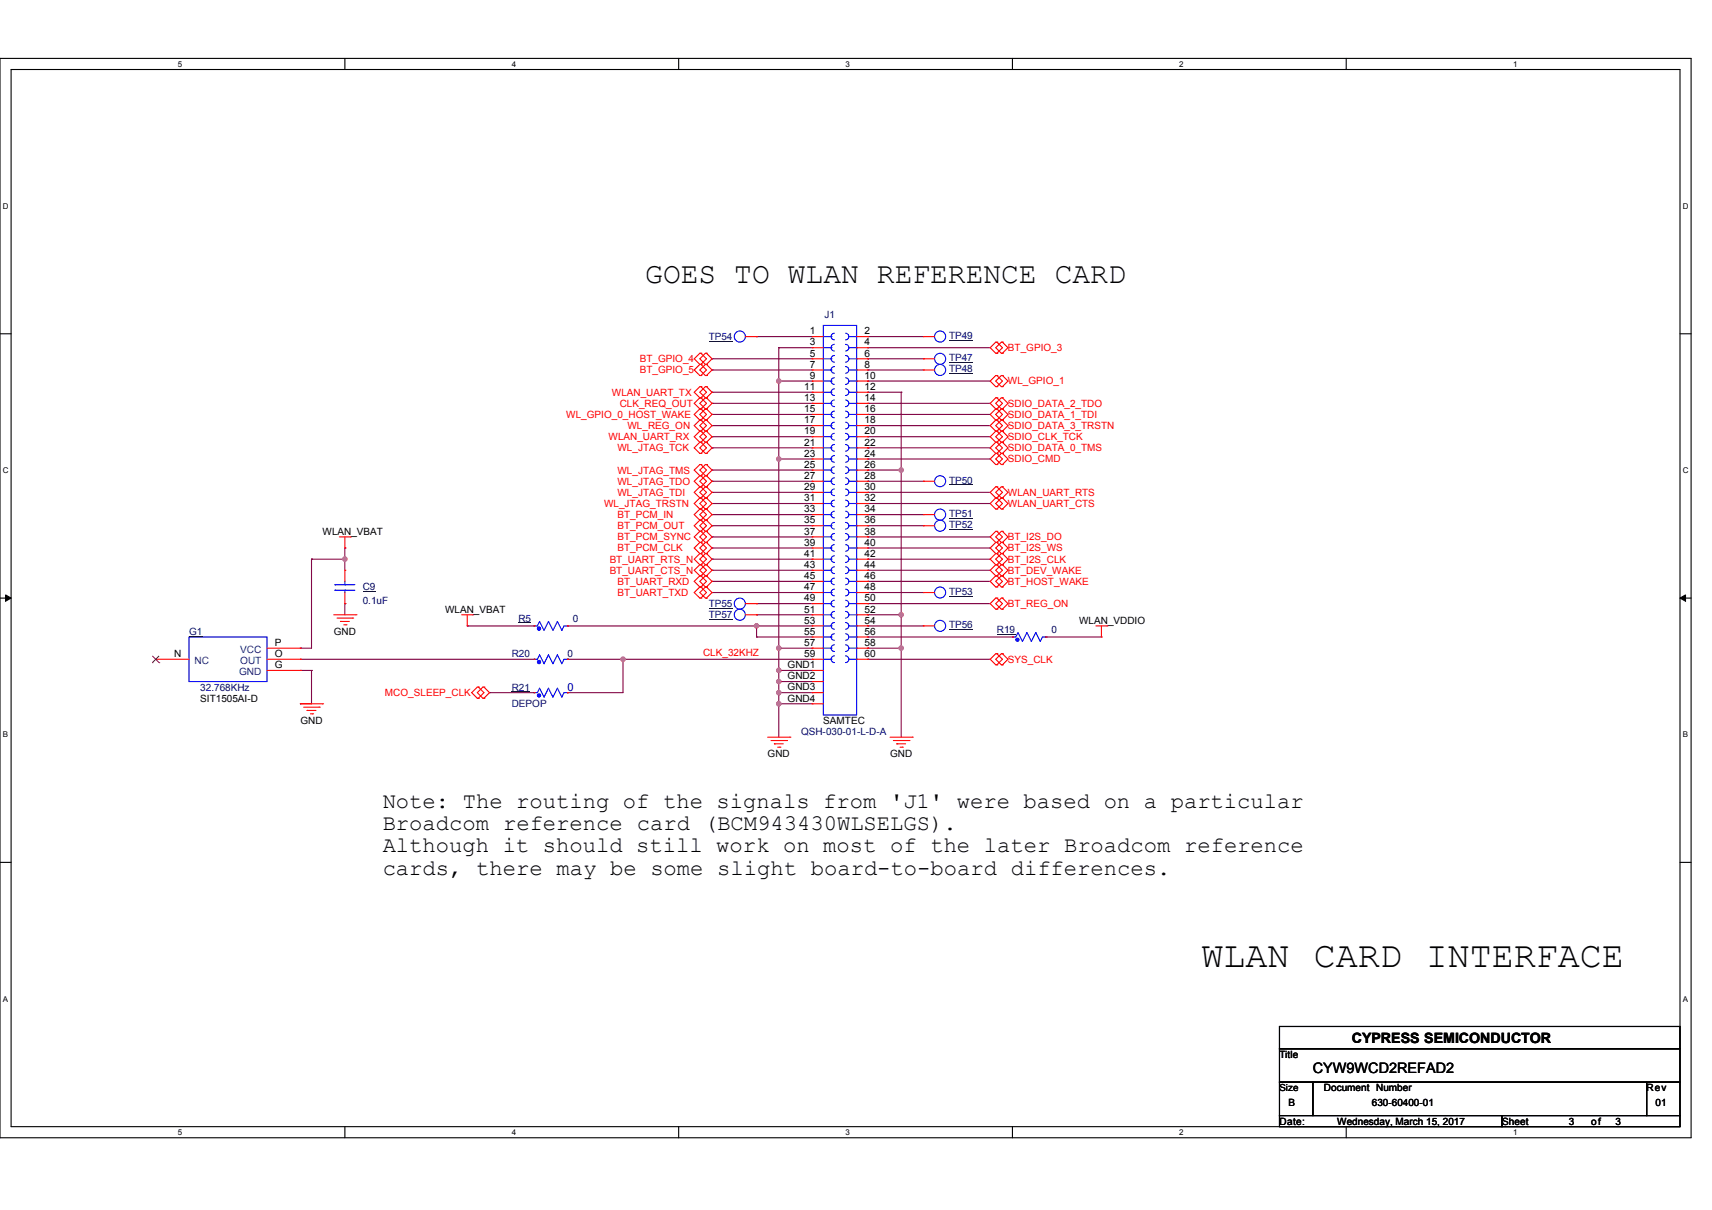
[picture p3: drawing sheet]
<svg xmlns="http://www.w3.org/2000/svg" width="297mm" height="210mm" viewBox="0 0 297 210" stroke-linecap="round" stroke-linejoin="round" font-family="sans-serif">
<path d="M0 10.1h293.4v187.3h-293.4zM1.9 12.1h289.6v183.3h-289.6z" fill="none" stroke="#000" stroke-width=".19"/>
<g fill="#fff">
<path d="M30.9 10.3h.7v1.6h-.7z"/>
<path d="M30.9 195.6h.7v1.6h-.7z"/>
</g>
<path d="M59.8 10.1v2M59.8 195.4v2" fill="none" stroke="#000" stroke-width=".19"/>
<g fill="#fff">
<path d="M88.8 10.3h.7v1.6h-.7z"/>
<path d="M88.8 195.6h.7v1.6h-.7z"/>
</g>
<path d="M117.8 10.1v2M117.8 195.4v2" fill="none" stroke="#000" stroke-width=".19"/>
<g fill="#fff">
<path d="M146.7 10.3h.8v1.6h-.8z"/>
<path d="M146.7 195.6h.8v1.6h-.8z"/>
</g>
<path d="M175.7 10.1v2M175.7 195.4v2" fill="none" stroke="#000" stroke-width=".19"/>
<g fill="#fff">
<path d="M204.6 10.3h.8v1.6h-.8z"/>
<path d="M204.6 195.6h.8v1.6h-.8z"/>
</g>
<path d="M233.6 10.1v2M233.6 195.4v2" fill="none" stroke="#000" stroke-width=".19"/>
<g fill="#fff">
<path d="M262.5 10.3h.8v1.6h-.8z"/>
<path d="M262.5 195.6h.8v1.6h-.8z"/>
<path d="M.5 35h1v1.5h-1z"/>
<path d="M292 35h1v1.5h-1z"/>
<path d="M.5 80.8h1v1.6h-1z"/>
<path d="M292 80.8h1v1.6h-1z"/>
</g>
<path d="M0 57.9h1.9M291.5 57.9h1.9" fill="none" stroke="#000" stroke-width=".19"/>
<g fill="#fff">
<path d="M.5 126.7h.9v1.5h-.9z"/>
<path d="M292 126.7h.9v1.5h-.9z"/>
</g>
<path d="M0 103.8h1.9M291.5 103.8h1.9" fill="none" stroke="#000" stroke-width=".19"/>
<path d="M1 103.2l.9 .6-.9 .5zM291.5 103.8l.9-.6v1.1z" fill="#000" stroke="#000" stroke-width=".17"/>
<g fill="#fff">
<path d="M.5 172.5h.9v1.6h-.9z"/>
<path d="M292 172.5h.9v1.6h-.9z"/>
</g>
<path d="M0 149.6h1.9M291.5 149.6h1.9M222 178.1h69.5v3.8h-69.5zM222 181.9h69.5v5.8h-69.5zM222 187.7h5.8v5.8h-5.8zM222 193.5h38.6v1.9h-38.6zM227.8 187.7h57.9v5.8h-57.9zM260.6 193.5h30.9v1.9h-30.9zM285.7 187.7h5.8v5.8h-5.8z" fill="none" stroke="#000" stroke-width=".19"/>
<g fill="none" stroke="#800040" stroke-width=".19">
<path d="M131.3 58.4h.1M131.3 58.4h9.6M150.6 58.4h.1M150.6 58.4h9.6M123.5 62.2h.1M123.5 64.2h.1M123.5 68h.1M123.5 70h.1M123.5 71.9h.1M123.5 73.8h.1M123.5 75.8h.1M123.5 77.7h.1"/>
<path d="M123.5 62.2h17.4M123.5 64.2h17.4M123.5 68h17.4M123.5 70h17.4M123.5 71.9h17.4M123.5 73.8h17.4M123.5 75.8h17.4M123.5 77.7h17.4M135.1 60.3h.1M135.1 66.1h.1M135.1 79.6h.1M135.1 60.3h5.8"/>
<path d="M135.1 60.3v67.6M135.1 66.1h5.8M135.1 79.6h5.8M150.6 60.3h.1M150.6 62.2h.1M150.6 64.2h.1M150.6 66.1h.1M150.6 68h.1M150.6 70h.1M150.6 71.9h.1M150.6 73.8h.1M150.6 77.7h.1"/>
<path d="M150.6 75.8h.1M150.6 79.6h.1M150.6 60.3h21.2M150.6 66.1h21.2M150.6 79.6h21.2M150.6 62.2h9.6M150.6 64.2h9.6M150.6 68h5.8M150.6 70h21.2M150.6 71.9h21.2M150.6 73.8h21.2M150.6 75.8h21.2"/>
<path d="M150.6 77.7h21.2M156.4 68h.1M156.4 68v59.9M54 97h.1M54 97v15.4h-1.9M54 97h5.8M59.8 95.1h.1M59.8 97h.1M59.8 95.1v3.8M123.5 81.5h.1M123.5 83.5h.1M123.5 85.4h.1"/>
<path d="M123.5 87.3h.1M123.5 89.3h.1M123.5 91.2h.1M123.5 93.1h.1M123.5 95.1h.1M123.5 97h.1M123.5 98.9h.1M123.5 97h17.4M123.5 81.5h17.4M123.5 83.5h17.4M123.5 85.4h17.4M123.5 87.3h17.4"/>
<path d="M123.5 89.3h17.4M123.5 91.2h17.4M123.5 93.1h17.4M123.5 95.1h17.4M123.5 98.9h17.4M150.6 81.5h.1M150.6 83.5h.1M150.6 85.4h.1M150.6 87.3h.1M150.6 89.3h.1M150.6 91.2h.1M150.6 93.1h.1"/>
<path d="M150.6 95.1h.1M150.6 97h.1M150.6 98.9h.1M150.6 97h21.2M150.6 81.5h5.8M150.6 83.5h9.6M150.6 85.4h21.2M150.6 87.3h21.2M150.6 89.3h9.6M150.6 91.2h9.6M150.6 93.1h21.2M150.6 95.1h21.2"/>
<path d="M150.6 98.9h21.2M156.4 81.5h.1M52.1 112.4h.1M52.1 116.3h.1M52.1 114.4h.1M52.1 116.3h1.9M52.1 114.4h40.6M54 116.3h.1M54 116.3v5.8h-1.9M59.8 104.7h.1M59.8 104.7v2M81.1 108.6h.1"/>
<path d="M81.1 108.6h11.6M98.4 114.4h.1M98.4 108.6h.1M98.4 114.4h42.5M98.4 108.6h42.5M108.1 114.4h.1M108.1 114.4v5.8h-9.7M123.5 100.9h.1M123.5 102.8h.1M123.5 100.9h17.4M123.5 102.8h17.4M131.3 110.5h.1"/>
<path d="M131.3 108.6h.1M131.3 104.7h.1M131.3 106.7h.1M131.3 110.5h9.6M131.3 108.6v1.9M131.3 104.7h9.6M131.3 106.7h9.6M135.1 112.4h.1M135.1 116.3h.1M135.1 118.2h.1M135.1 112.4h5.8M135.1 116.3h5.8"/>
<path d="M135.1 118.2h5.8M150.6 110.5h.1M150.6 106.7h.1M150.6 112.4h.1M150.6 100.9h.1M150.6 102.8h.1M150.6 108.6h.1M150.6 104.7h.1M150.6 114.4h.1M150.6 112.4h5.8M150.6 114.4h21.2M150.6 110.5h25.1"/>
<path d="M150.6 108.6h9.6M150.6 100.9h21.2M150.6 102.8h9.6M150.6 104.7h21.2M150.6 106.7h5.8M156.4 106.7h.1M156.4 112.4h.1M181.5 110.5h.1M181.5 110.5h9.6M52.1 122.1h.1M84.9 120.2h.1M84.9 120.2h7.8"/>
<path d="M98.4 120.2h.1M135.1 120.2h.1M135.1 122.1h.1M135.1 122.1h5.8M135.1 120.2h5.8"/>
</g>
<g fill="#f0f" stroke="#f0f" stroke-width=".19">
<circle cx="59.8" cy="97" r=".38"/>
<circle cx="108.1" cy="114.4" r=".38"/>
<circle cx="131.3" cy="108.6" r=".38"/>
<circle cx="135.1" cy="66.1" r=".38"/>
<circle cx="135.1" cy="112.4" r=".38"/>
<circle cx="135.1" cy="79.6" r=".38"/>
<circle cx="135.1" cy="116.3" r=".38"/>
<circle cx="135.1" cy="118.2" r=".38"/>
<circle cx="135.1" cy="120.2" r=".38"/>
<circle cx="135.1" cy="122.1" r=".38"/>
<circle cx="156.4" cy="106.6" r=".38"/>
<circle cx="156.4" cy="81.5" r=".38"/>
<circle cx="156.4" cy="112.4" r=".38"/>
</g>
<g fill="none" stroke="#f00" stroke-width=".19">
<path d="M129.3 58.4h2M131.3 58.4h.1M140.9 58.4h.1M140.9 58.4h1.9M148.6 58.4h2M150.6 58.4h.1M160.2 58.4h.1M160.2 58.4h1.9M172.8 59.4h.1M172.8 59.4l-1 .9 1 1M173 59.4h.1M173 59.4l.9 .9-.9 1"/>
<path d="M173.7 59.4h.1M173.7 59.4l-.9 .9 .9 1M173.9 59.4h.1M173.9 59.4l1 .9-1 1M121.4 67.1h.1M121.4 69h.1M121.4 61.3h.1M121.4 63.2h.1M121.4 65.1h.1M121.4 70.9h.1M121.4 72.9h.1M121.4 74.8h.1"/>
<path d="M121.4 76.7h.1M121.4 78.7h.1M121.4 67.1l-1 .9 1 1M121.4 61.3l-1 .9 1 1M121.4 63.2l-1 1 1 .9M121.4 69l-1 1 1 .9M121.4 70.9l-1 1 1 1M121.4 72.9l-1 .9 1 1M121.4 74.8l-1 1 1 .9M121.4 76.7l-1 1 1 1M121.6 69h.1M121.6 67.1h.1"/>
<path d="M121.6 63.2h.1M121.6 61.3h.1M121.6 65.1h.1M121.6 70.9h.1M121.6 72.9h.1M121.6 74.8h.1M121.6 76.7h.1M121.6 78.7h.1M121.6 67.1l1 .9-1 1M121.6 61.3l1 .9-1 1M121.6 63.2l1 1-1 .9M121.6 69l1 1-1 .9"/>
<path d="M121.6 70.9l1 1-1 1M121.6 72.9l1 .9-1 1M121.6 74.8l1 1-1 .9M121.6 76.7l1 1-1 1M122.4 67.1h.1M122.4 69h.1M122.4 61.3h.1M122.4 63.2h.1M122.4 65.1h.1M122.4 70.9h.1M122.4 72.9h.1M122.4 74.8h.1"/>
<path d="M122.4 76.7h.1M122.4 78.7h.1M122.4 67.1l-1 .9 1 1M122.4 61.3l-1 .9 1 1M122.4 63.2l-1 1 1 .9M122.4 69l-1 1 1 .9M122.4 70.9l-1 1 1 1M122.4 72.9l-1 .9 1 1M122.4 74.8l-1 1 1 .9M122.4 76.7l-1 1 1 1M122.6 67.1h.1M122.6 69h.1"/>
<path d="M122.6 61.3h.1M122.6 63.2h.1M122.6 65.1h.1M122.6 70.9h.1M122.6 72.9h.1M122.6 74.8h.1M122.6 76.7h.1M122.6 78.7h.1M122.6 67.1l.9 .9-.9 1M122.6 61.3l.9 .9-.9 1M122.6 63.2l.9 1-.9 .9M122.6 69l.9 1-.9 .9"/>
<path d="M122.6 70.9l.9 1-.9 1M122.6 72.9l.9 .9-.9 1M122.6 74.8l.9 1-.9 .9M122.6 76.7l.9 1-.9 1M140.9 60.3h.1M140.9 62.2h.1M140.9 64.2h.1M140.9 66.1h.1M140.9 68h.1M140.9 70h.1M140.9 71.9h.1M140.9 73.8h.1"/>
<path d="M140.9 75.8h.1M140.9 77.7h.1M140.9 79.6h.1M140.9 60.3h1.9M140.9 62.2h1.9M140.9 64.2h1.9M140.9 66.1h1.9M140.9 68h1.9M140.9 70h1.9M140.9 71.9h1.9M140.9 73.8h1.9M140.9 75.8h1.9"/>
<path d="M140.9 77.7h1.9M140.9 79.6h1.9M148.6 60.3h2M148.6 62.2h2M148.6 64.2h2M148.6 66.1h2M148.6 68h2M148.6 70h2M148.6 71.9h2M148.6 73.8h2M148.6 75.8h2M148.6 77.7h2"/>
<path d="M148.6 79.6h2M150.6 60.3h.1M150.6 62.2h.1M150.6 64.2h.1M150.6 66.1h.1M150.6 68h.1M150.6 70h.1M150.6 71.9h.1M150.6 73.8h.1M150.6 75.8h.1M150.6 77.7h.1M150.6 79.6h.1"/>
<path d="M160.2 64.2h.1M160.2 62.2h.1M160.2 62.2h1.9M160.2 64.2h1.9M172.8 61.3h.1M172.8 65.1h.1M172.8 67.1h.1M172.8 69h.1M172.8 70.9h.1M172.8 72.9h.1M172.8 74.8h.1M172.8 76.7h.1"/>
<path d="M172.8 78.7h.1M172.8 65.1l-1 1 1 1M172.8 69l-1 1 1 .9M172.8 70.9l-1 1 1 1M172.8 72.9l-1 .9 1 1M172.8 76.7l-1 1 1 1M172.8 78.7l-1 .9 1 1M172.8 74.8l-1 1 1 .9M173 61.3h.1M173 65.1h.1M173 67.1h.1M173 69h.1"/>
<path d="M173 70.9h.1M173 72.9h.1M173 74.8h.1M173 76.7h.1M173 78.7h.1M173 65.1l.9 1-.9 1M173 69l.9 1-.9 .9M173 70.9l.9 1-.9 1M173 72.9l.9 .9-.9 1M173 76.7l.9 1-.9 1M173 78.7l.9 .9-.9 1M173 74.8l.9 1-.9 .9"/>
<path d="M173.7 61.3h.1M173.7 67.1h.1M173.7 65.1h.1M173.7 70.9h.1M173.7 69h.1M173.7 72.9h.1M173.7 74.8h.1M173.7 78.7h.1M173.7 76.7h.1M173.7 65.1l-.9 1 .9 1M173.7 69l-.9 1 .9 .9M173.7 70.9l-.9 1 .9 1"/>
<path d="M173.7 72.9l-.9 .9 .9 1M173.7 76.7l-.9 1 .9 1M173.7 78.7l-.9 .9 .9 1M173.7 74.8l-.9 1 .9 .9M173.9 61.3h.1M173.9 65.1h.1M173.9 67.1h.1M173.9 69h.1M173.9 70.9h.1M173.9 72.9h.1M173.9 74.8h.1M173.9 76.7h.1"/>
<path d="M173.9 78.7h.1M173.9 65.1l1 1-1 1M173.9 69l1 1-1 .9M173.9 70.9l1 1-1 1M173.9 72.9l1 .9-1 1M173.9 76.7l1 1-1 1M173.9 78.7l1 .9-1 1M173.9 74.8l1 1-1 .9M58.9 93.1h1.9M59.8 95.1h.1M59.8 98.9h.1M59.8 93.1v2"/>
<path d="M59.8 98.9v2M60.8 93.1h.1M121.4 80.6h.1M121.4 82.5h.1M121.4 84.4h.1M121.4 86.4h.1M121.4 88.3h.1M121.4 90.2h.1M121.4 92.2h.1M121.4 94.1h.1M121.4 96h.1M121.4 98h.1"/>
<path d="M121.4 99.9h.1M121.4 80.6l-1 .9 1 1M121.4 82.5l-1 1 1 .9M121.4 84.4l-1 1 1 1M121.4 86.4l-1 .9 1 1M121.4 88.3l-1 1 1 .9M121.4 90.2l-1 1 1 1M121.4 92.2l-1 .9 1 1M121.4 94.1l-1 1 1 .9M121.4 96l-1 1 1 1M121.4 98l-1 .9 1 1M121.4 99.9l-1 1 1 .9"/>
<path d="M121.6 82.5h.1M121.6 80.6h.1M121.6 84.4h.1M121.6 86.4h.1M121.6 88.3h.1M121.6 90.2h.1M121.6 92.2h.1M121.6 94.1h.1M121.6 96h.1M121.6 98h.1M121.6 99.9h.1M121.6 80.6l1 .9-1 1"/>
<path d="M121.6 82.5l1 1-1 .9M121.6 84.4l1 1-1 1M121.6 86.4l1 .9-1 1M121.6 88.3l1 1-1 .9M121.6 90.2l1 1-1 1M121.6 92.2l1 .9-1 1M121.6 94.1l1 1-1 .9M121.6 96l1 1-1 1M121.6 98l1 .9-1 1M121.6 99.9l1 1-1 .9M122.4 80.6h.1M122.4 82.5h.1"/>
<path d="M122.4 84.4h.1M122.4 86.4h.1M122.4 88.3h.1M122.4 90.2h.1M122.4 92.2h.1M122.4 94.1h.1M122.4 96h.1M122.4 98h.1M122.4 99.9h.1M122.4 80.6l-1 .9 1 1M122.4 82.5l-1 1 1 .9M122.4 84.4l-1 1 1 1"/>
<path d="M122.4 86.4l-1 .9 1 1M122.4 88.3l-1 1 1 .9M122.4 90.2l-1 1 1 1M122.4 92.2l-1 .9 1 1M122.4 94.1l-1 1 1 .9M122.4 96l-1 1 1 1M122.4 98l-1 .9 1 1M122.4 99.9l-1 1 1 .9M122.6 80.6h.1M122.6 82.5h.1M122.6 84.4h.1M122.6 86.4h.1"/>
<path d="M122.6 88.3h.1M122.6 90.2h.1M122.6 92.2h.1M122.6 94.1h.1M122.6 96h.1M122.6 98h.1M122.6 99.9h.1M122.6 80.6l.9 .9-.9 1M122.6 82.5l.9 1-.9 .9M122.6 84.4l.9 1-.9 1M122.6 86.4l.9 .9-.9 1M122.6 88.3l.9 1-.9 .9"/>
<path d="M122.6 90.2l.9 1-.9 1M122.6 92.2l.9 .9-.9 1M122.6 94.1l.9 1-.9 .9M122.6 96l.9 1-.9 1M122.6 98l.9 .9-.9 1M122.6 99.9l.9 1-.9 .9M140.9 81.5h.1M140.9 83.5h.1M140.9 85.4h.1M140.9 87.3h.1M140.9 89.3h.1M140.9 91.2h.1"/>
<path d="M140.9 93.1h.1M140.9 95.1h.1M140.9 97h.1M140.9 98.9h.1M140.9 93.1h1.9M140.9 89.3h1.9M140.9 81.5h1.9M140.9 83.5h1.9M140.9 85.4h1.9M140.9 87.3h1.9M140.9 91.2h1.9M140.9 95.1h1.9"/>
<path d="M140.9 97h1.9M140.9 98.9h1.9M148.6 93.1h2M148.6 89.3h2M148.6 81.5h2M148.6 83.5h2M148.6 85.4h2M148.6 87.3h2M148.6 91.2h2M148.6 95.1h2M148.6 97h2M148.6 98.9h2"/>
<path d="M150.6 81.5h.1M150.6 83.5h.1M150.6 85.4h.1M150.6 87.3h.1M150.6 89.3h.1M150.6 91.2h.1M150.6 93.1h.1M150.6 95.1h.1M150.6 97h.1M150.6 98.9h.1M160.2 89.3h.1M160.2 91.2h.1"/>
<path d="M160.2 83.5h.1M160.2 89.3h1.9M160.2 83.5h1.9M160.2 91.2h1.9M172.8 92.2h.1M172.8 94.1h.1M172.8 96h.1M172.8 98h.1M172.8 99.9h.1M172.8 80.6h.1M172.8 84.4h.1M172.8 86.4h.1"/>
<path d="M172.8 88.3h.1M172.8 92.2l-1 .9 1 1M172.8 94.1l-1 1 1 .9M172.8 96l-1 1 1 1M172.8 98l-1 .9 1 1M172.8 99.9l-1 1 1 .9M172.8 84.4l-1 1 1 1M172.8 86.4l-1 .9 1 1M173 92.2h.1M173 94.1h.1M173 96h.1M173 98h.1"/>
<path d="M173 99.9h.1M173 80.6h.1M173 84.4h.1M173 86.4h.1M173 88.3h.1M173 92.2l.9 .9-.9 1M173 94.1l.9 1-.9 .9M173 96l.9 1-.9 1M173 98l.9 .9-.9 1M173 99.9l.9 1-.9 .9M173 84.4l.9 1-.9 1M173 86.4l.9 .9-.9 1"/>
<path d="M173.7 94.1h.1M173.7 92.2h.1M173.7 96h.1M173.7 98h.1M173.7 99.9h.1M173.7 80.6h.1M173.7 86.4h.1M173.7 84.4h.1M173.7 88.3h.1M173.7 92.2l-.9 .9 .9 1M173.7 94.1l-.9 1 .9 .9M173.7 96l-.9 1 .9 1"/>
<path d="M173.7 98l-.9 .9 .9 1M173.7 99.9l-.9 1 .9 .9M173.7 84.4l-.9 1 .9 1M173.7 86.4l-.9 .9 .9 1M173.9 92.2h.1M173.9 94.1h.1M173.9 96h.1M173.9 98h.1M173.9 99.9h.1M173.9 80.6h.1M173.9 84.4h.1M173.9 86.4h.1"/>
<path d="M173.9 88.3h.1M173.9 92.2l1 .9-1 1M173.9 94.1l1 1-1 .9M173.9 96l1 1-1 1M173.9 98l1 .9-1 1M173.9 99.9l1 1-1 .9M173.9 84.4l1 1-1 1M173.9 86.4l1 .9-1 1M27 114.4h.1M27 114.4h5.8M46.3 114.4h5.8M46.3 116.3h5.8"/>
<path d="M46.3 112.4h5.8M52.1 116.3h.1M52.1 112.4h.1M52.1 114.4h.1M57.9 106.7h3.9M58.5 107.2h2.7M59.1 107.8h.1M59.1 107.8h1.5M59.6 108.4h.4M59.8 104.7h.1M59.8 102.8v1.9M60 108.4h.1"/>
<path d="M61.2 107.2h.1M61.8 106.7h.1M80.1 106.7h1.9M81.1 108.6h.1M81.1 106.7v1.9M82 106.7h.1M82.8 119.2h.1M82.8 119.2l-1 1 1 .9M83 119.2h.1M83 119.2l1 1-1 .9M83.8 119.2h.1M83.8 119.2l-1 1 1 .9"/>
<path d="M84 119.2h.1M84 119.2l.9 1-.9 .9M92.7 108.6h.1M92.7 114.4h.1M98.4 108.6h.1M98.4 114.4h.1M121.4 101.8h.1M121.4 103.8h.1M121.4 101.8l-1 1 1 1M121.6 101.8h.1M121.6 103.8h.1M121.6 101.8l1 1-1 1"/>
<path d="M122.4 101.8h.1M122.4 103.8h.1M122.4 101.8l-1 1 1 1M122.6 101.8h.1M122.6 103.8h.1M122.6 101.8l.9 1-.9 1M129.3 106.7h2M129.3 104.7h2M131.3 104.7h.1M131.3 106.7h.1M140.9 100.9h.1M140.9 102.8h.1"/>
<path d="M140.9 104.7h.1M140.9 106.7h.1M140.9 108.6h.1M140.9 110.5h.1M140.9 112.4h.1M140.9 114.4h.1M140.9 116.3h.1M140.9 118.2h.1M140.9 106.7h1.9M140.9 108.6h1.9M140.9 114.4h1.9M140.9 116.3h1.9"/>
<path d="M140.9 112.4h1.9M140.9 102.8h1.9M140.9 104.7h1.9M140.9 100.9h1.9M140.9 110.5h1.9M140.9 118.2h1.9M148.6 106.7h2M148.6 108.6h2M148.6 114.4h2M148.6 112.4h2M148.6 102.8h2M148.6 104.7h2"/>
<path d="M148.6 100.9h2M148.6 110.5h2M150.6 100.9h.1M150.6 102.8h.1M150.6 104.7h.1M150.6 106.7h.1M150.6 108.6h.1M150.6 110.5h.1M150.6 112.4h.1M150.6 114.4h.1M160.2 108.6h.1M160.2 102.8h.1"/>
<path d="M160.2 108.6h1.9M160.2 102.8h1.9M172.8 101.8h.1M172.8 103.8h.1M172.8 105.7h.1M172.8 113.4h.1M172.8 115.3h.1M172.8 103.8l-1 .9 1 1M172.8 113.4l-1 1 1 .9M173 101.8h.1M173 103.8h.1M173 105.7h.1"/>
<path d="M173 113.4h.1M173 115.3h.1M173 103.8l.9 .9-.9 1M173 113.4l.9 1-.9 .9M173.7 101.8h.1M173.7 105.7h.1M173.7 103.8h.1M173.7 115.3h.1M173.7 113.4h.1M173.7 103.8l-.9 .9 .9 1M173.7 113.4l-.9 1 .9 .9M173.9 101.8h.1"/>
<path d="M173.9 103.8h.1M173.9 105.7h.1M173.9 113.4h.1M173.9 115.3h.1M173.9 103.8l1 .9-1 1M173.9 113.4l1 1-1 .9M175.7 110.5h.1M181.5 110.5h.1M190.1 108.6h2M191.1 110.5h.1M191.1 108.6v1.9M192.1 108.6h.1"/>
<path d="M52.1 122.1h3.9M52.7 122.7h2.7M53.3 123.2h.1M53.3 123.2h1.5M53.9 123.8h.3M54.2 123.8h.1M55.4 122.7h.1M56 122.1h.1M82.8 121.1h.1M83 121.1h.1M83.8 121.1h.1M84 121.1h.1"/>
<path d="M92.7 120.2h.1M98.4 120.2h.1M133.2 127.9h3.9M133.8 128.5h2.7M134.4 129h.1M134.4 129h1.5M134.9 129.6h.4M135.3 129.6h.1M136.5 128.5h.1M137.1 127.9h.1M140.9 120.2h.1M140.9 122.1h.1"/>
<path d="M140.9 122.1h1.9M140.9 120.2h1.9M154.4 127.9h3.9M155 128.5h2.7M155.6 129h.1M155.6 129h1.5M156.2 129.6h.3M156.5 129.6h.1M157.7 128.5h.1M158.3 127.9h.1"/>
</g>
<g fill="none" stroke="#00f" stroke-width=".19">
<path d="M142.8 56.5h5.8v67.5h-5.8zM142.8 58.4h1.4M144.2 58.4h.1M144.8 57.8a.57 .57 0 0 0-.6 .6 .57 .57 0 0 0 .6 .6M144.8 59.7a.58 .58 0 0 0-.6 .6 .58 .58 0 0 0 .6 .6M146.7 57.8a.57 .57 0 0 1 .6 .6 .57 .57 0 0 1-.6 .6M146.7 59.7a.58 .58 0 0 1 .6 .6 .58 .58 0 0 1-.6 .6M147.3 58.4h1.3M148.6 58.4h.1M142.8 60.3h1.4M142.8 62.2h1.4M142.8 64.2h1.4"/>
<path d="M142.8 66.1h1.4M142.8 68h1.4M142.8 70h1.4M142.8 71.9h1.4M142.8 73.8h1.4M142.8 75.8h1.4M142.8 77.7h1.4M142.8 79.6h1.4M144.2 60.3h.1M144.2 62.2h.1M144.2 64.2h.1M144.2 66.1h.1"/>
<path d="M144.2 68h.1M144.2 70h.1M144.2 71.9h.1M144.2 73.8h.1M144.2 75.8h.1M144.2 77.7h.1M144.2 79.6h.1M144.8 61.7a.57 .57 0 0 0-.6 .5 .57 .57 0 0 0 .6 .6M144.8 63.6a.58 .58 0 0 0-.6 .6 .58 .58 0 0 0 .6 .6M144.8 65.5a.58 .58 0 0 0-.6 .6 .58 .58 0 0 0 .6 .6M144.8 67.5a.57 .57 0 0 0-.6 .5 .57 .57 0 0 0 .6 .6M144.8 69.4a.58 .58 0 0 0-.6 .6 .58 .58 0 0 0 .6 .5"/>
<path d="M144.8 71.3a.57 .57 0 0 0-.6 .6 .57 .57 0 0 0 .6 .6M144.8 73.3a.58 .58 0 0 0-.6 .5 .58 .58 0 0 0 .6 .6M144.8 75.2a.58 .58 0 0 0-.6 .6 .58 .58 0 0 0 .6 .5M144.8 77.1a.57 .57 0 0 0-.6 .6 .57 .57 0 0 0 .6 .6M144.8 79a.58 .58 0 0 0-.6 .6 .58 .58 0 0 0 .6 .6M146.7 61.7a.57 .57 0 0 1 .6 .5 .57 .57 0 0 1-.6 .6M146.7 63.6a.58 .58 0 0 1 .6 .6 .58 .58 0 0 1-.6 .6M146.7 65.5a.58 .58 0 0 1 .6 .6 .58 .58 0 0 1-.6 .6M146.7 67.5a.57 .57 0 0 1 .6 .5 .57 .57 0 0 1-.6 .6M146.7 69.4a.58 .58 0 0 1 .6 .6 .58 .58 0 0 1-.6 .5M146.7 71.3a.57 .57 0 0 1 .6 .6 .57 .57 0 0 1-.6 .6M146.7 73.3a.58 .58 0 0 1 .6 .5 .58 .58 0 0 1-.6 .6"/>
<path d="M146.7 75.2a.58 .58 0 0 1 .6 .6 .58 .58 0 0 1-.6 .5M146.7 77.1a.57 .57 0 0 1 .6 .6 .57 .57 0 0 1-.6 .6M146.7 79a.58 .58 0 0 1 .6 .6 .58 .58 0 0 1-.6 .6M147.3 60.3h1.3M147.3 62.2h1.3M147.3 64.2h1.3M147.3 66.1h1.3M147.3 68h1.3M147.3 70h1.3M147.3 71.9h1.3M147.3 73.8h1.3M147.3 75.8h1.3"/>
<path d="M147.3 77.7h1.3M147.3 79.6h1.3M148.6 60.3h.1M148.6 62.2h.1M148.6 64.2h.1M148.6 66.1h.1M148.6 68h.1M148.6 70h.1M148.6 71.9h.1M148.6 73.8h.1M148.6 75.8h.1M148.6 77.7h.1"/>
<path d="M148.6 79.6h.1M142.8 81.5h1.4M142.8 83.5h1.4M142.8 85.4h1.4M142.8 87.3h1.4M142.8 89.3h1.4M142.8 91.2h1.4M142.8 93.1h1.4M142.8 95.1h1.4M142.8 98.9h1.4M142.8 97h1.4M144.2 81.5h.1"/>
<path d="M144.2 83.5h.1M144.2 85.4h.1M144.2 87.3h.1M144.2 89.3h.1M144.2 91.2h.1M144.2 93.1h.1M144.2 95.1h.1M144.2 97h.1M144.2 98.9h.1M144.8 81a.57 .57 0 0 0-.6 .5 .57 .57 0 0 0 .6 .6M144.8 82.9a.58 .58 0 0 0-.6 .6 .58 .58 0 0 0 .6 .6M144.8 84.8a.58 .58 0 0 0-.6 .6 .58 .58 0 0 0 .6 .6"/>
<path d="M144.8 86.8a.57 .57 0 0 0-.6 .5 .57 .57 0 0 0 .6 .6M144.8 88.7a.58 .58 0 0 0-.6 .6 .58 .58 0 0 0 .6 .5M144.8 90.6a.57 .57 0 0 0-.6 .6 .57 .57 0 0 0 .6 .6M144.8 92.6a.58 .58 0 0 0-.6 .5 .58 .58 0 0 0 .6 .6M144.8 94.5a.58 .58 0 0 0-.6 .6 .58 .58 0 0 0 .6 .5M144.8 98.3a.58 .58 0 0 0-.6 .6 .58 .58 0 0 0 .6 .6M144.8 96.4a.57 .57 0 0 0-.6 .6 .57 .57 0 0 0 .6 .6M146.7 81a.57 .57 0 0 1 .6 .5 .57 .57 0 0 1-.6 .6M146.7 82.9a.58 .58 0 0 1 .6 .6 .58 .58 0 0 1-.6 .6M146.7 84.8a.58 .58 0 0 1 .6 .6 .58 .58 0 0 1-.6 .6M146.7 86.8a.57 .57 0 0 1 .6 .5 .57 .57 0 0 1-.6 .6M146.7 88.7a.58 .58 0 0 1 .6 .6 .58 .58 0 0 1-.6 .5"/>
<path d="M146.7 90.6a.57 .57 0 0 1 .6 .6 .57 .57 0 0 1-.6 .6M146.7 92.6a.58 .58 0 0 1 .6 .5 .58 .58 0 0 1-.6 .6M146.7 94.5a.58 .58 0 0 1 .6 .6 .58 .58 0 0 1-.6 .5M146.7 98.3a.58 .58 0 0 1 .6 .6 .58 .58 0 0 1-.6 .6M146.7 96.4a.57 .57 0 0 1 .6 .6 .57 .57 0 0 1-.6 .6M147.3 81.5h1.3M147.3 83.5h1.3M147.3 85.4h1.3M147.3 87.3h1.3M147.3 89.3h1.3M147.3 91.2h1.3M147.3 93.1h1.3"/>
<path d="M147.3 95.1h1.3M147.3 98.9h1.3M147.3 97h1.3M148.6 81.5h.1M148.6 83.5h.1M148.6 85.4h.1M148.6 87.3h.1M148.6 89.3h.1M148.6 91.2h.1M148.6 93.1h.1M148.6 95.1h.1M148.6 98.9h.1"/>
<path d="M148.6 97h.1M32.8 110.5h13.5v7.7h-13.5zM58.1 101.4h.1M58.1 102.4h.1M58.1 101.4h3.5M58.1 102.4h3.5M59.8 102.4h.1M59.8 101.4h.1M59.8 100.9v.5M59.8 102.4v.4M92.7 108.6h.1M92.7 114.4h.1"/>
<path d="M92.7 108.6h.5l.4-.8 .8 1.6 .8-1.6 .7 1.6 .8-1.6 .8 1.6 .4-.8h.5M92.7 114.4h.5l.4-.8 .8 1.5 .8-1.5 .7 1.5 .8-1.5 .8 1.5 .4-.7h.5M98.4 108.6h.1M98.4 114.4h.1M142.8 108.6h1.4M142.8 102.8h1.4M142.8 100.9h1.4M142.8 106.7h1.4M142.8 104.7h1.4M142.8 110.5h1.4M142.8 114.4h1.4M142.8 112.4h1.4"/>
<path d="M144.2 100.9h.1M144.2 102.8h.1M144.2 104.7h.1M144.2 106.7h.1M144.2 108.6h.1M144.2 110.5h.1M144.2 112.4h.1M144.2 114.4h.1M144.8 102.2a.58 .58 0 0 0-.6 .6 .58 .58 0 0 0 .6 .6M144.8 100.3a.57 .57 0 0 0-.6 .6 .57 .57 0 0 0 .6 .5M144.8 106.1a.57 .57 0 0 0-.6 .5 .57 .57 0 0 0 .6 .6M144.8 104.1a.58 .58 0 0 0-.6 .6 .58 .58 0 0 0 .6 .6"/>
<path d="M144.8 109.9a.57 .57 0 0 0-.6 .6 .57 .57 0 0 0 .6 .6M144.8 108a.58 .58 0 0 0-.6 .6 .58 .58 0 0 0 .6 .5M144.8 113.8a.58 .58 0 0 0-.6 .6 .58 .58 0 0 0 .6 .5M144.8 111.9a.58 .58 0 0 0-.6 .5 .58 .58 0 0 0 .6 .6M146.7 102.2a.58 .58 0 0 1 .6 .6 .58 .58 0 0 1-.6 .6M146.7 100.3a.57 .57 0 0 1 .6 .6 .57 .57 0 0 1-.6 .5M146.7 106.1a.57 .57 0 0 1 .6 .5 .57 .57 0 0 1-.6 .6M146.7 104.1a.58 .58 0 0 1 .6 .6 .58 .58 0 0 1-.6 .6M146.7 109.9a.57 .57 0 0 1 .6 .6 .57 .57 0 0 1-.6 .6M146.7 108a.58 .58 0 0 1 .6 .6 .58 .58 0 0 1-.6 .5M146.7 113.8a.58 .58 0 0 1 .6 .6 .58 .58 0 0 1-.6 .5M146.7 111.9a.58 .58 0 0 1 .6 .5 .58 .58 0 0 1-.6 .6"/>
<path d="M147.3 108.6h1.3M147.3 102.8h1.3M147.3 100.9h1.3M147.3 106.7h1.3M147.3 104.7h1.3M147.3 110.5h1.3M147.3 114.4h1.3M147.3 112.4h1.3M148.6 102.8h.1M148.6 100.9h.1M148.6 106.7h.1M148.6 104.7h.1"/>
<path d="M148.6 110.5h.1M148.6 108.6h.1M148.6 114.4h.1M148.6 112.4h.1M175.7 110.5h.1M175.7 110.5h.5l.4-.8 .8 1.6 .8-1.6 .7 1.6 .8-1.6 .8 1.6 .4-.8h.6M181.5 110.5h.1M92.7 120.2h.1M92.7 120.2h.5l.4-.8 .8 1.5 .8-1.5 .7 1.5 .8-1.5 .8 1.5 .4-.7h.5M98.4 120.2h.1"/>
<circle cx="128.4" cy="58.4" r=".96"/>
<circle cx="163.1" cy="58.4" r=".96"/>
<circle cx="163.1" cy="62.2" r=".96"/>
<circle cx="163.1" cy="64.2" r=".96"/>
<circle cx="163.1" cy="91.2" r=".96"/>
<circle cx="163.1" cy="89.3" r=".96"/>
<circle cx="163.1" cy="83.5" r=".96"/>
<circle cx="128.4" cy="106.6" r=".96"/>
<circle cx="128.4" cy="104.7" r=".96"/>
<circle cx="163.1" cy="108.6" r=".96"/>
<circle cx="163.1" cy="102.8" r=".96"/>
</g>
<g fill="none" stroke="#000080" stroke-width=".17">
<path d="M123 59.2h4.1M164.7 59h4.1M164.7 64.8h4.1M164.7 62.9h4.1M164.7 89.9h4.1M164.7 91.8h4.1M164.7 84.1h4.1M32.8 110.4h2.3M62.9 102.7h2.2M89.9 108.1h2.3M123 105.6h4.1M123 107.5h4.1"/>
<path d="M164.7 109.2h4.1M164.7 103.4h4.1M173 110h3.1M88.8 120h3.2"/>
</g>
<path d="M26.4 115h.1M26.4 113.8l1.2 1.2M27.6 113.8l-1.2 1.2M27.6 115h.1" fill="none" stroke="#804000" stroke-width=".17"/>
<g fill="#00f" stroke="#00f" stroke-width=".19">
<circle cx="93.5" cy="109.1" r=".28"/>
<circle cx="93.5" cy="120.6" r=".28"/>
<circle cx="176.5" cy="111" r=".28"/>
<circle cx="93.5" cy="114.8" r=".28"/>
</g>
<text font-size="6.4" x="208.5" y="167.7">WLAN CARD INTERFACE</text>
<text font-size="5.1" x="112" y="49.2">GOES TO WLAN REFERENCE CARD</text>
<g font-size="3.9">
<text x="66.4" y="140.2">Note: The routing of the signals from 'J1' were based on a particular</text>
<text x="66.4" y="144">Broadcom reference card (BCM943430WLSELGS).</text>
<text x="66.4" y="147.9">Although it should still work on most of the later Broadcom reference</text>
<text x="66.4" y="151.7">cards, there may be some slight board-to-board differences.</text>
</g>
<g font-size="2.5">
<text x="234.5" y="180.9">CYPRESS SEMICONDUCTOR</text>
<text x="227.8" y="186.1">CYW9WCD2REFAD2</text>
</g>
<text font-size="1.9" fill="#0000a0" x="98.4" y="120">0</text>
<g font-size="1.7" fill="#000080">
<text x="123" y="59">TP54</text>
<text x="143" y="55.1">J1</text>
<text x="164.7" y="58.8">TP49</text>
<text x="164.7" y="64.6">TP48</text>
<text x="164.7" y="62.6">TP47</text>
<text x="164.7" y="83.9">TP50</text>
<text x="164.7" y="89.7">TP51</text>
<text x="164.7" y="91.6">TP52</text>
<text x="62.9" y="102.4">C9</text>
<text x="62.9" y="104.7">0.1uF</text>
<text x="89.9" y="107.8">R5</text>
<text x="99.4" y="107.8">0</text>
<text x="123" y="105.3">TP55</text>
<text x="123" y="107.2">TP57</text>
<text x="164.7" y="103.2">TP53</text>
<text x="32.8" y="110.1">G1</text>
<text x="88.8" y="114">R20</text>
<text x="98.4" y="114">0</text>
<text x="164.7" y="109">TP56</text>
<text x="173" y="109.8">R19</text>
<text x="182.4" y="109.8">0</text>
<text x="34.7" y="119.8">32.768KHz</text>
<text x="88.8" y="119.8">R21</text>
<text x="88.8" y="122.7">DEPOP</text>
<text x="139" y="127.5">QSH-030-01-L-D-A</text>
</g>
<g font-size="1.7">
<text x="140.5" y="58">1</text>
<text x="140.5" y="59.9">3</text>
<text x="150" y="58">2</text>
<text x="150" y="59.9">4</text>
<text x="140.5" y="61.9">5</text>
<text x="140.5" y="63.8">7</text>
<text x="140.5" y="65.7">9</text>
<text x="150" y="61.9">6</text>
<text x="150" y="63.8">8</text>
<text x="150" y="65.7">10</text>
<text x="139.5" y="67.7">11</text>
<text x="139.5" y="69.6">13</text>
<text x="139.5" y="71.5">15</text>
<text x="150" y="67.7">12</text>
<text x="150" y="69.6">14</text>
<text x="150" y="71.5">16</text>
<text x="139.5" y="73.4">17</text>
<text x="139.5" y="75.4">19</text>
<text x="139.5" y="77.3">21</text>
<text x="150" y="73.4">18</text>
<text x="150" y="75.4">20</text>
<text x="150" y="77.3">22</text>
<text x="139.5" y="79.2">23</text>
<text x="139.5" y="81.2">25</text>
<text x="139.5" y="83.1">27</text>
<text x="150" y="79.2">24</text>
<text x="150" y="81.2">26</text>
<text x="150" y="83.1">28</text>
<text x="139.5" y="85">29</text>
<text x="139.5" y="87">31</text>
<text x="139.5" y="88.9">33</text>
<text x="150" y="85">30</text>
<text x="150" y="87">32</text>
<text x="150" y="88.9">34</text>
<text x="56" y="92.8">WLAN_VBAT</text>
<text x="139.5" y="90.8">35</text>
<text x="139.5" y="92.7">37</text>
<text x="139.5" y="94.7">39</text>
<text x="150" y="90.8">36</text>
<text x="150" y="92.7">38</text>
<text x="150" y="94.7">40</text>
<text x="139.5" y="96.6">41</text>
<text x="139.5" y="98.5">43</text>
<text x="139.5" y="100.5">45</text>
<text x="150" y="96.6">42</text>
<text x="150" y="98.5">44</text>
<text x="150" y="100.5">46</text>
<text x="77.2" y="106.3">WLAN_VBAT</text>
<text x="139.5" y="102.4">47</text>
<text x="139.5" y="104.3">49</text>
<text x="139.5" y="106.3">51</text>
<text x="150" y="102.4">48</text>
<text x="150" y="104.3">50</text>
<text x="150" y="106.3">52</text>
<text x="30.2" y="114">N</text>
<text x="47.7" y="112">P</text>
<text x="47.7" y="114">O</text>
<text x="57.9" y="110.1">GND</text>
<text x="139.5" y="108.2">53</text>
<text x="139.5" y="110.1">55</text>
<text x="139.5" y="112">57</text>
<text x="139.5" y="114">59</text>
<text x="150" y="108.2">54</text>
<text x="150" y="110.1">56</text>
<text x="150" y="112">58</text>
<text x="150" y="114">60</text>
<text x="187.2" y="108.2">WLAN_VDDIO</text>
<text x="47.7" y="115.9">G</text>
<text x="136.6" y="115.9">GND1</text>
<text x="136.6" y="117.8">GND2</text>
<text x="136.6" y="119.8">GND3</text>
<text x="34.7" y="121.7">SIT1505AI-D</text>
<text x="52.1" y="125.6">GND</text>
<text x="136.6" y="121.7">GND4</text>
<text x="142.8" y="125.6">SAMTEC</text>
<text x="133.2" y="131.4">GND</text>
<text x="154.4" y="131.4">GND</text>
<text x="222" y="183.5">Title</text>
<text x="222" y="189.2">Size</text>
<text x="223.5" y="191.8">B</text>
<text x="229.7" y="189.3">Document Number</text>
<text x="238" y="191.8">630-60400-01</text>
<text x="285.7" y="189.3">Rev</text>
<text x="287.2" y="191.8">01</text>
<text x="222" y="195.1">Date:</text>
<text x="232" y="195.1">Wednesday, March 15, 2017</text>
<text x="260.6" y="195.1">Sheet</text>
<text x="272.2" y="195.1">3</text>
<text x="276" y="195.1">of</text>
<text x="280.3" y="195.1">3</text>
</g>
<g font-size="1.7" fill="#f00">
<text x="111" y="62.8">BT_GPIO_4</text>
<text x="111" y="64.8">BT_GPIO_5</text>
<text x="174.9" y="60.9">BT_GPIO_3</text>
<text x="106.2" y="68.6">WLAN_UART_TX</text>
<text x="107.5" y="70.6">CLK_REQ_OUT</text>
<text x="174.9" y="66.7">WL_GPIO_1</text>
<text x="174.9" y="70.6">SDIO_DATA_2_TDO</text>
<text x="98.3" y="72.5">WL_GPIO_0_HOST_WAKE</text>
<text x="105.6" y="76.4">WLAN_UART_RX</text>
<text x="108.9" y="74.4">WL_REG_ON</text>
<text x="174.9" y="72.5">SDIO_DATA_1_TDI</text>
<text x="174.9" y="74.4">SDIO_DATA_3_TRSTN</text>
<text x="174.9" y="76.4">SDIO_CLK_TCK</text>
<text x="107.1" y="78.3">WL_JTAG_TCK</text>
<text x="107.1" y="82.1">WL_JTAG_TMS</text>
<text x="174.9" y="78.3">SDIO_DATA_0_TMS</text>
<text x="174.9" y="80.2">SDIO_CMD</text>
<text x="104.8" y="87.9">WL_JTAG_TRSTN</text>
<text x="107.1" y="84.1">WL_JTAG_TDO</text>
<text x="107.1" y="86">WL_JTAG_TDI</text>
<text x="107.1" y="89.9">BT_PCM_IN</text>
<text x="174.9" y="86">WLAN_UART_RTS</text>
<text x="174.9" y="87.9">WLAN_UART_CTS</text>
<text x="107.1" y="91.8">BT_PCM_OUT</text>
<text x="107.1" y="93.7">BT_PCM_SYNC</text>
<text x="107.1" y="95.7">BT_PCM_CLK</text>
<text x="174.9" y="93.7">BT_I2S_DO</text>
<text x="174.9" y="95.7">BT_I2S_WS</text>
<text x="105.8" y="97.6">BT_UART_RTS_N</text>
<text x="105.8" y="99.5">BT_UART_CTS_N</text>
<text x="107.1" y="101.4">BT_UART_RXD</text>
<text x="174.9" y="97.6">BT_I2S_CLK</text>
<text x="174.9" y="99.5">BT_DEV_WAKE</text>
<text x="174.9" y="101.4">BT_HOST_WAKE</text>
<text x="107.1" y="103.4">BT_UART_TXD</text>
<text x="174.9" y="105.3">BT_REG_ON</text>
<text x="122" y="113.9">CLK_32KHZ</text>
<text x="174.9" y="115">SYS_CLK</text>
<text x="66.8" y="120.7">MCO_SLEEP_CLK</text>
</g>
<g font-size="1.7" fill="#004080">
<text x="41.7" y="113.2">VCC</text>
<text x="33.8" y="115.2">NC</text>
<text x="41.5" y="117.1">GND</text>
<text x="41.7" y="115.2">OUT</text>
</g>
<g font-size="1.4">
<text x="30.9" y="11.6">5</text>
<text x="88.8" y="11.6">4</text>
<text x="146.7" y="11.6">3</text>
<text x="204.6" y="11.6">2</text>
<text x="262.5" y="11.6">1</text>
<text x=".5" y="36.2">D</text>
<text x="292" y="36.2">D</text>
<text x=".5" y="82.1">C</text>
<text x="292" y="82.1">C</text>
<text x=".5" y="127.9">B</text>
<text x="292" y="127.9">B</text>
<text x=".5" y="173.8">A</text>
<text x="292" y="173.8">A</text>
<text x="30.9" y="196.9">5</text>
<text x="88.8" y="196.9">4</text>
<text x="146.7" y="196.9">3</text>
<text x="204.6" y="196.9">2</text>
<text x="262.5" y="196.9">1</text>
</g>
</svg>
